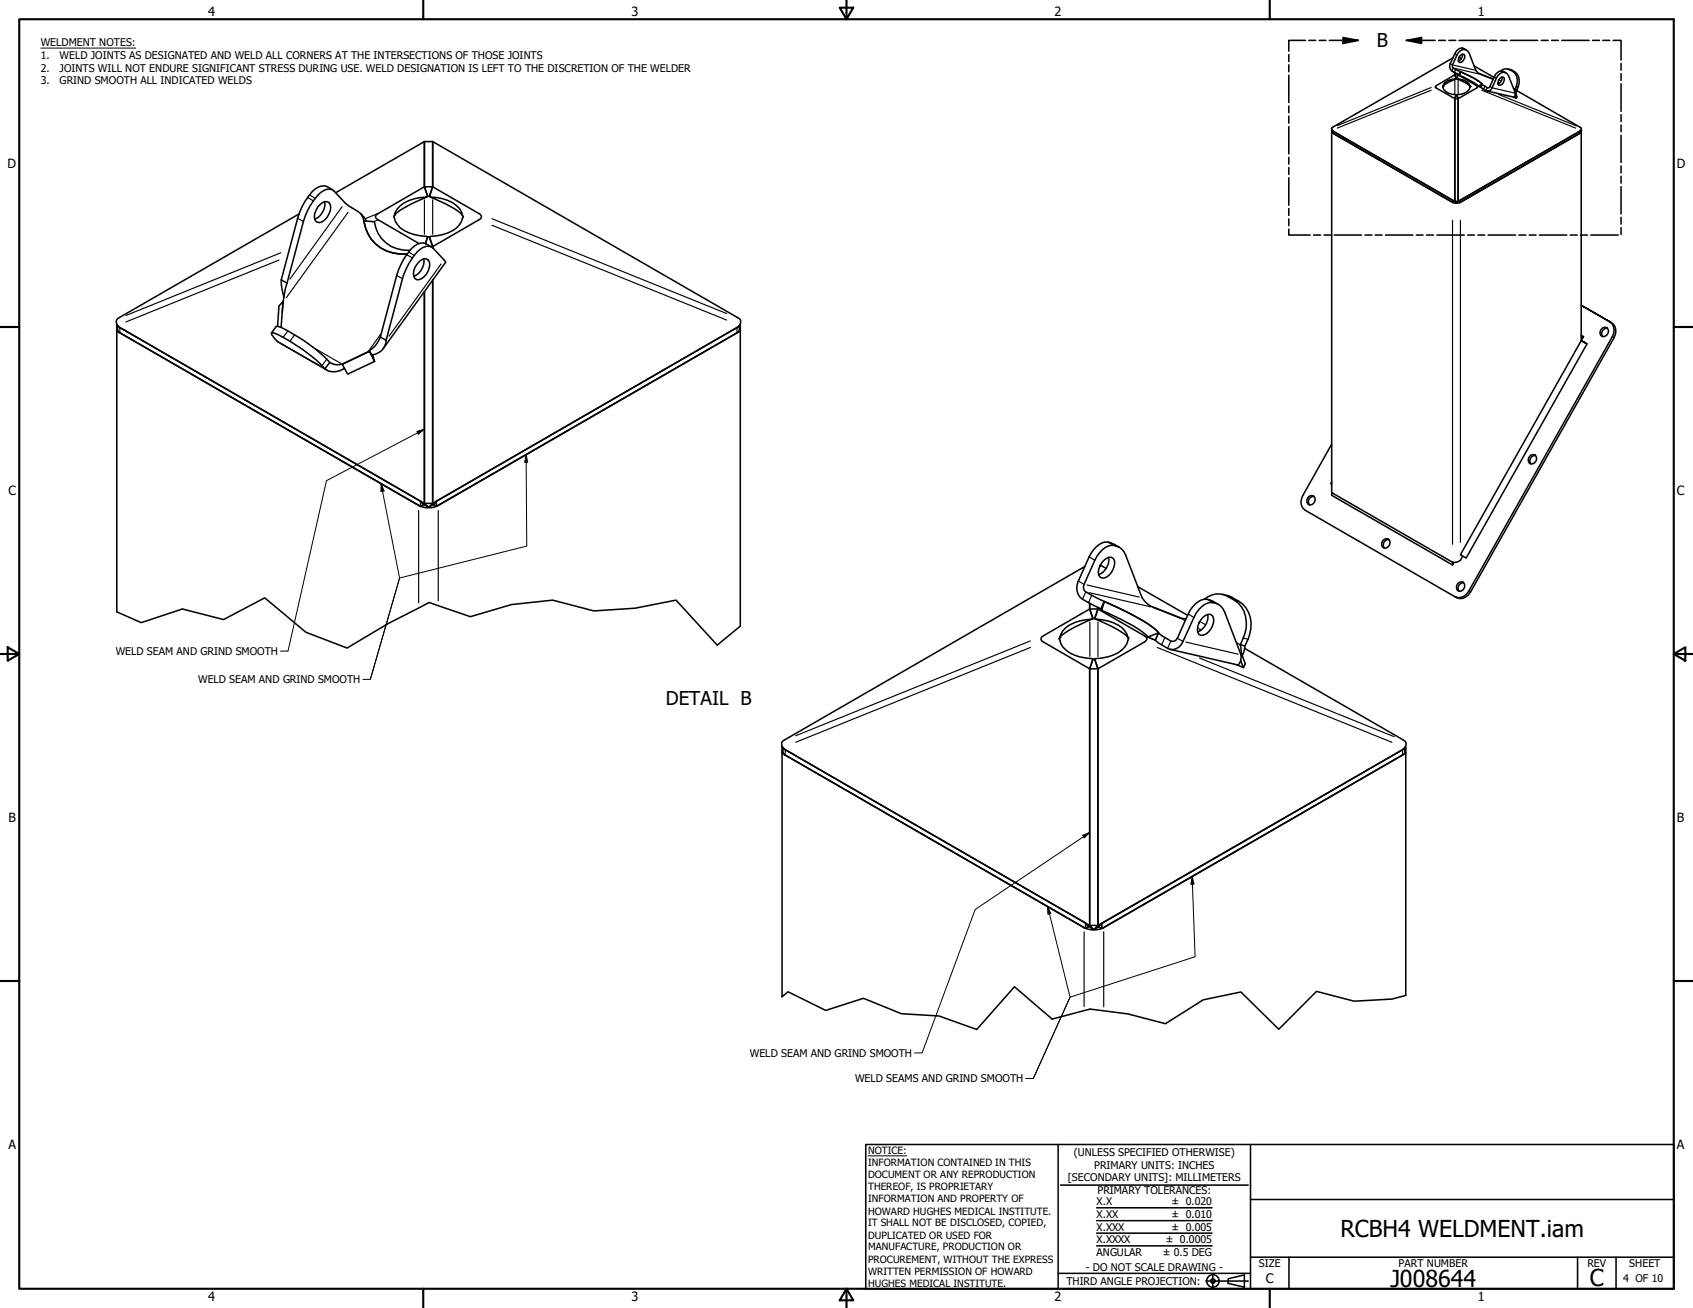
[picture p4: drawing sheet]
<svg xmlns="http://www.w3.org/2000/svg" width="559mm" height="432mm" viewBox="0 0 559 432" stroke-linecap="round" stroke-linejoin="round" font-family="sans-serif">
<!-- layer: Visible (ANSI) -->
<g fill="none" stroke="#000" stroke-width=".51">
<path d="M479.6 19.1l-39.7 22.9-.4 .5 .4 .8 40.3 23.2 .4 .5-.5-.4M481.6 18.9l.7 .5M481.9 18.4l1-.6 .4 .2a1.87 1.87 0 0 1-1.7 2.6 1.57 1.57 0 0 1 .3-2.2zM482.7 17.9a2.14 2.14 0 0 1-1.4 2.3M484.1 16.6a2.3 2.3 0 0 0-2.4-.6 2.3 2.3 0 0 0-1.6 1.8l-1.4 3.2a2.05 2.05 0 0 0 1.3 2.9l1.6 .8M476.5 27.7a4.8 4.8 0 0 1 3.9-1.7l-2.8 1.4-1.4 1.1zM480.2 24.7h1.1l-.5 1.3h-.2zM480.2 23.9v.8M480.2 32.6v33.9M480.4 26h.2l-.4-1.3-6.1 3.6-.3 .5 6.4 3.8 .4-1.3a4.5 4.5 0 0 1-4.5-2.7l.1-.1M480.6 31.3h.2l.5 1.3h-1.1zM481 26h-.2l.5-1.3 6.1 3.6 .3 .5-6.4 3.8-.5-1.3a4.5 4.5 0 0 0 4.5-2.7l-.1-.1"/>
<path d="M481 26a4.1 4.1 0 0 1 4.2 2.5l-1.3-1.1zM481.3 24.5v.2M481.3 32.6v33.9M481.7 24.9l4.6 2.3 1.6 1.2M482.1 23.7l-.4 1.2zM486.5 21.8l6.6 3.7M487.9 28.4l1.4-.5-.5 .9zM488.6 24.4l3.5 1.4M488.8 28.8l.3 .3a2.33 2.33 0 0 0 3 .5l.4-.6a6.7 6.7 0 0 1 3.3-5.1 1.97 1.97 0 0 1 2.2 1.2l2.2 5.7-.2 1-.4 .3M490.8 30l8.8 2.1M492.1 25.8l.8 .2M495 26l1-.6a1.2 1.2 0 0 1 .2 1.9l-.5 .6-1 .2a1.57 1.57 0 0 1 .3-2.1z"/>
<path d="M495.3 23.4a3.6 3.6 0 0 1 4.1 .2 3.6 3.6 0 0 1 1.4 3.8l-.7 2.1M495.7 25.5a2.14 2.14 0 0 1-1.3 2.2M497.1 24.1a2.3 2.3 0 0 0-2.3-.6 2.3 2.3 0 0 0-1.6 1.9l-1.7 3.5-.6 .1-.8-.6a26.5 26.5 0 0 0-8.9-5.1 2.05 2.05 0 0 1-1.8-1.5 10.4 10.4 0 0 1 2.6-5 1.84 1.84 0 0 1 2.9 .8l2.5 6 1.3 .9 3.4 1.3M497.7 22.8a4.2 4.2 0 0 1 3 6.8M500.1 29.5v1.2M500.1 29.5l.6 .1M500.1 31.5l.3 .9-.8-.3M500.2 30.6l.5 1.3-.3 .5M500.6 29.9l21.2 12.3 .2 .3-.2 .5-40.5 23.5-.5 .5 .5-.3M500.7 29.6l-.4 1.3M439.5 42.9v119.7l39.9 23a2.82 2.82 0 0 0 3.4-2M439.6 42.9l-.1 .9 39.9 23a2.83 2.83 0 0 0 2.6 0l39.9-23v-.9"/>
<path d="M439.7 43.1v.7l.3 .2 39.6 22.9M439.7 43.1l39.9 23.1M521.7 43.1l-39.9 23.1M521.8 43.1v.7l-.3 .2-39.7 22.9M521.8 42.9l.1 69.6M98.7 70.6l-59.2 34.2a1.75 1.75 0 0 0-1.2 1.6 1.75 1.75 0 0 0 1.2 1.7l100.6 58.1 1.1 1.1-1.3-.7M105.7 67.5a1.9 1.9 0 0 1 3.3 .1 5.5 5.5 0 0 1-3.4 5.9 1.62 1.62 0 0 1-1.8-2 6.6 6.6 0 0 1 1.9-4zM107.2 66.6a5.5 5.5 0 0 1-3.3 5.7M109.8 62.7a4.4 4.4 0 0 0-6.7 .5l-.9 1.1a21.2 21.2 0 0 0-4 7.8l-5.4 20.3M119 70.5l1.9 2.5M120.1 72.9l3.5 .3a11 11 0 0 0 11.7 9.5M120.1 72.9a12.7 12.7 0 0 0 14.3 11"/>
<path d="M120.1 72.9a4.1 4.1 0 0 0-2.1-3.2l-3.2-1.9-4.5-4.7a3.1 3.1 0 0 0-4.4 .4l-1.8 2a21.5 21.5 0 0 0-4 7.7l-5.4 20.3M130.2 71.2l-.2 .5a8.1 8.1 0 0 0 6.8 5.8l4.4 .7M132.1 67.9a13.5 13.5 0 0 1 8.7-2.8 36.1 36.1 0 0 0-10.3 5.6l-.3 .5 .3-1.2zM140.1 61.7v-15h2.7v15v-15l100.5 58.1a1.75 1.75 0 0 1 1.2 1.6 1.75 1.75 0 0 1-1.2 1.7l-100.5 58.1-1.1 1.1M140.1 61.7h2.7l-1.1 3.1h-.5zM140.1 61.7v-15l-29.3 16.9M140.8 65.1l.4-.3-1.1-3.1-15.3 8.8-.8 .8v.5l.8 .8 13.5 7.8M141.2 78.2h.5l1.1 3.2h-.6M141.2 78.2l-.8 2.2M142.1 65.1l-.4-.3 1.1-3.1 15.3 8.8 .8 .8-.3 .9-.5 .4-15.3 8.8-1.1-3.2 .4-.2a12.8 12.8 0 0 0 9.6-3.8l1.2-2.5-.2-.5M142.1 65.1a11.5 11.5 0 0 1 10.2 4.9l.4 1.1a22.3 22.3 0 0 0-8.8-5.3zM479.6 66.2l.5 .4-.5 .3z"/>
<path d="M480.2 66.5h1.1l-.5 .5zM481.3 66.7l.5-.5v.7zM92.8 92.4l.2 2.8 .7 2.9M92.8 92.4l1.9 1.1M94.7 93.5l-.5 1.6-.8 4.8-.6 8.2M138.4 86.4a1.9 1.9 0 0 1 3.3 .1 4.9 4.9 0 0 1-4.2 5.8 3.4 3.4 0 0 1 .1-5.1zM139.9 85.5a5.4 5.4 0 0 1-3.4 5.7M142.5 81.6a4.4 4.4 0 0 0-6.7 .5l-.9 1.1a21.5 21.5 0 0 0-4 7.7l-5.4 20.4M142.8 92.5v73.7l-1.1 1.1h-.5l-1.1-1.1v-69.9v69.9h2.7zM142.8 81.4v.4M38.5 107.1l.1 2.2 .2-.1-.3 .1 .1-2.2M38.9 107.6l-.1 1.6 .8 .7 99.2 57.3"/>
<path d="M38.9 107.6l99.9 57.9M89.6 109.9l1.5-2.1a3.6 3.6 0 0 1 2.7 .8 57 57 0 0 1 15 11M93.2 103.1l.2-3.5-1.3 1.4-.5 6.7M108.8 119.6a4.7 4.7 0 0 0 4.2 .6M108.8 119.6l-1.5 2.1M121.5 116.1l-8.5 4.1M121.5 116.1v.1M121.9 116l-8.9 4.3 1.7 3.2 8.9-4.2M125.5 111.3l1.9 1M125.5 111.3a9.2 9.2 0 0 1-4 4.8M127.4 112.3a5 5 0 0 1-4.4 4.9l.6 2.1-1.7-3.3 .8 .9M127.4 112.3l5.4-20.3a18.6 18.6 0 0 1 6.8-10.3 2.77 2.77 0 0 1 3.4 .3l4.1 4.6-20.6 28.5"/>
<path d="M243.9 107.6l-99.9 57.9M244 107.6l.1 1.6-.4 .4-99.7 57.6M244.3 107.1v2.2l-.3-.1 .3 .1v97.4M244.3 107.1v2.2l-99.6 57.6a7.3 7.3 0 0 1-6.5 0l-99.7-57.6v92.7M521.9 112.5l1.9 1zM521.9 112.5l-39.9 70.6 1.9 1.1 39.9-70.7M521.9 111.3l.8-.2-.8 1.4M521.9 110.7l.8 .4M529 108.2l.7-.2a1.54 1.54 0 0 1 1 2.1 1.54 1.54 0 0 1-2.3 .7 1.78 1.78 0 0 1 .6-2.6zM530.5 108.3a1.75 1.75 0 0 0-1.6 .9 1.75 1.75 0 0 0 .1 1.9M107.3 121.7a53.9 53.9 0 0 0-16.9-11.8l-.8 .1a5.8 5.8 0 0 0 2.1 2.8l16.2 9.4M113 120.2v.1"/>
<path d="M113.7 121.6a5.4 5.4 0 0 1-6.4 .1M439.5 146.6l-9.5 17a3.5 3.5 0 0 0 .8 4.9l49.4 28.5a3.4 3.4 0 0 0 4.6-1.8l47.4-84.1a3.7 3.7 0 0 0-.8-4.9l-9.5-5.4 10 5.8a3.5 3.5 0 0 1 .9 4.8l-47.5 84.1a3.3 3.3 0 0 1-5 1.5M439.5 159.1l-.3 .5 .3 .3M505.3 150.2l.7-.1a1.54 1.54 0 0 1 1 2.1 1.54 1.54 0 0 1-2.2 .6 1.83 1.83 0 0 1 .5-2.6zM506.8 150.4a1.71 1.71 0 0 0-1.7 .9 1.71 1.71 0 0 0 .2 1.9M138.8 165.5l1.1 1.1-1.1 .6zM143 166.6l-1.3 .7M144 165.5v1.7l-1-.6zM432.2 163.8l.7-.2a1.54 1.54 0 0 1 1 2.1 1.54 1.54 0 0 1-2.2 .7 1.83 1.83 0 0 1 .5-2.6zM433.7 163.9a1.71 1.71 0 0 0-1.7 .9 1.71 1.71 0 0 0 .2 1.9M439.6 162.6l-.1 .9 39.9 23M456.9 178.1l.7-.3a1.56 1.56 0 0 1 1 2.2 1.56 1.56 0 0 1-2.3 .6 1.84 1.84 0 0 1 .6-2.5z"/>
<path d="M458.4 178.1a1.77 1.77 0 0 0-1.6 .9 1.77 1.77 0 0 0 .1 1.9M358.1 187l-99 57.2a1.75 1.75 0 0 0-1.1 1.6 1.75 1.75 0 0 0 1.1 1.7l100.6 58 1 1.2-1.4-.8M359.7 199.2v1.8M363.2 186.6l1.9 1M364.4 185a1.98 1.98 0 0 1 3.4-.1 5.5 5.5 0 0 1-3.4 5.9 1.59 1.59 0 0 1-1.9-1.8 6 6 0 0 1 1.9-4zM364.5 198.6l-.9 2.9-.2-.5zM366 184a5.6 5.6 0 0 1-3.4 5.7M369.4 180.7a6.5 6.5 0 0 0-5.5-1.6 9 9 0 0 0-4.4 4.7l-3.6 8a5 5 0 0 0 3.4 7.1l4.1 2.1M375.5 193.7l16.5 9.4M397.5 197.8a6.6 6.6 0 0 1 7.8-.9 9.7 9.7 0 0 1 5 13.8l-.9 2.2M402.1 199.5a6.2 6.2 0 0 0-5.5-1.4 8.7 8.7 0 0 0-4.4 4.6l-3.6 8a1.67 1.67 0 0 1-2.1 .9l-3.4-2.1a22.9 22.9 0 0 0-7.7-5.6l-6.3-3.2a62.9 62.9 0 0 1-11.2-5.8l-.3-.6 .2-1.4 3.6-8a7.4 7.4 0 0 1 6.2-4.9 4.8 4.8 0 0 1 3.9 3.3l5.4 14a7.4 7.4 0 0 0 4.1 3.3l8.5 3.4M403.5 196.2a13.9 13.9 0 0 1 7.8 4.5 10.6 10.6 0 0 1 .6 10.4l-1 2.1"/>
<path d="M479.5 185.7l-.1 .8 .5-.8M481 192.8l.6-.5 .7-.2a1.59 1.59 0 0 1 1.2 1.9 1.59 1.59 0 0 1-1.9 1.2 1.55 1.55 0 0 1-.6-2.4zM483.1 192.4a1.75 1.75 0 0 0-1.7 .9 1.75 1.75 0 0 0 .2 1.9M351.8 207.2a14.1 14.1 0 0 1 8.6-2.8 38.8 38.8 0 0 0-10.3 5.7l-.3 .4 1-2.2zM359.7 201h2.7l-1.1 3.2h-.6zM360.4 204.4l.3-.2-1-3.2-15.3 8.9-.8 .8 .3 .9 .5 .4 15.3 8.8 1-3.2-.3-.2a12.8 12.8 0 0 1-9.6-3.8l-1.2-2.6 .2-.5M360.7 217.6h.6l1.1 3.2h-2.7zM361.7 204.4l-.4-.2 1.1-3.2 15.3 8.9 .8 .8v.4l-.8 .9-15.3 8.8-1.1-3.2 .4-.2a12.8 12.8 0 0 0 9.6-3.8l.7-1.1 .5-1.5-.2-.5M361.7 204.4a12.8 12.8 0 0 1 9.6 3.9l.7 1.1 .3 1.1a24.6 24.6 0 0 0-8.8-5.3zM362.4 200.5v.5M363.6 201.5a66.3 66.3 0 0 1 14.9 8.2l.4 .6M378.9 210.3l3.5-1.4-1.1 2.4z"/>
<path d="M380.6 200.5l8.9 3.5M381.3 211.3l2.1 1.6a4.2 4.2 0 0 0 5.7 .7l1.4-1.8 3.6-8a7.9 7.9 0 0 1 5.3-4.9 4.7 4.7 0 0 1 4.8 3.2l5.4 14.1-.3 2.5-.5 .6-.5 .2M386.2 214.4l22.1 5.1M389.5 204l2 .3M397 203.8a1.99 1.99 0 0 1 3.4 0 5 5 0 0 1-4 5.9 2.08 2.08 0 0 1-1-2.8l.3-1.2zM398.6 202.9a5.3 5.3 0 0 1-3.3 5.7M409.4 212.9l.4 2.7-.2 .4M409.4 212.9l1.5 .3M409.5 218.1l.9 2.3-2.1-.9M409.6 216.1l.2-.3 1.2 3.3-.6 1.3M410.8 214.1l52.2 30.1a1.75 1.75 0 0 1 1.2 1.6 1.75 1.75 0 0 1-1.2 1.7l-100.6 58-1.1 1.2 1.3-.8M410.9 213.2l-.9 3.3"/>
<path d="M359.7 220.8v84.7M362.4 220.8v84.7M258.1 246.5l.3 2-.3 .2v80.4M258.2 246.4l-.1 2.3 99.7 57.6a7.3 7.3 0 0 0 6.5 0l99.7-57.6-.3-.2 .2 .1 .1-2.1M258.4 247v1.6l.7 .6 99.2 57.3M258.6 247v.1M258.6 247.1l99.7 57.7M463.5 247l-99.8 57.9M463.6 247l.1 1.6-.8 .6-99.2 57.3M463.9 246.4l.1 82.2M358.3 304.8l1 1.1-1 .6zM359.7 305.5h2.7l-1.1 1.2h-.6z"/>
<path d="M363.7 304.9v1.6l-1.1-.6z"/>
</g>
<!-- layer: Visible Narrow (ANSI) -->
<g fill="none" stroke="#000" stroke-width=".38">
<path d="M480.1 17.8l.7 .4M482.7 15.9l.6 .4M482.9 15.9l.7 .4M472.4 29.8l-31 12.5M472.4 28.9l-31 12.6M478.7 21l.7 .4M479.6 22.5l-.4 .9M479.8 21.5l6.9 1.6M480.1 22.5l8.2 1.9M480.2 26.4v4.6M480.4 23l-.3 .8M481.3 26.4v4.6"/>
<path d="M482.1 23.7l-.4 .9M487.4 28.3l1.1 .4M489.1 29.8l31 12.5M489.3 27.9l-.5 .9M490.1 28.5l-.4 .9M491.2 29h-.3l-.4 .8M491.8 28.6l.6 .4M492.1 25.9l.7 .3M492.9 29.1l6.8 1.6M493.2 25.4l.7 .4M494.4 27.2l.5 .3M494.7 31.2l25.7 10.4"/>
<path d="M494.7 26.4l.7 .4M495.7 23.4l.7 .4M495.9 23.5l.7 .4M498.4 23.1l.6 .1M499.3 23.6l.6 .1M499.6 29.1l.4 .3M500.1 30.5h.1M500.5 28.6l.5 .1M439.9 43.3l.1 .6M521.5 43.3v.6M98.4 72.1l1.7 1M101.7 65.3l1.6 .9"/>
<path d="M102.2 64.4l1.7 1M112.9 68.3l-17.2 23.8M114.9 70.1l-20.4 28.2M124.6 70.5l-3.9 1.6M124.7 72.6l-1.3 .6M140.1 66v11.3M142.8 66v11.3M162.4 72.2l77.4 31.3M162.4 74.4l77.4 31.3M479.4 72.7v107M482 66.8h.1M482 72.7v106.4"/>
<path d="M92.1 85.9l-50.6 20.4M92.7 83.4l-51.1 20.7M131.1 91l1.6 .9M134.3 84.1l1.7 1M134.9 83.2l1.8 1.1M145.6 87.1l-17.2 23.9M39.5 108.1h.1M39.6 108.3v1.5M92.3 113.2l14.2 8.1M94.9 109.3l-1.4 2M97.2 110.6l-1.4 2M103.9 115l8.6 5"/>
<path d="M107.8 118.7l-1.4 1.9M125.6 110.4l-3.9 5.4M243.3 108.1h.1M243.3 108.3v1.5M531.4 106.3l.5 .3M532.2 111.1l.5 .3M138.2 168.5v30.5M138.2 166.8v.1M144.6 166.8l.1 .1M144.7 168.5v29.8M365.8 179l1.7 1M366.5 179.1l1.7 1"/>
<path d="M356 191.8l1.7 1M358.3 195.5l-1 2.2M358.8 193.1l17.2 4M359.5 195.6l20.4 4.7M359.6 183.9l1.7 1M360.3 196.7l-1 2.1M364.4 198.7l-.9 2.2M398.5 197.9l1.7 1M399.2 198.1l1.6 .9M405.3 196.9l1.4 .3M407.5 198.2l1.4 .4M484.8 195.2l.5 .3"/>
<path d="M340.1 213.7l-77.5 31.3M340.1 211.6l-77.5 31.3M359.7 205.4v11.3M362.4 205.4v11.3M377.8 209.9l2.7 1.1M382 213.7l77.4 31.3M382.3 209l-.9 2.2M384.4 210.6l-.9 2.1M386.4 211.8l-1 2.1M386.5 211.6l.7 .2M388.7 210.8l1.7 .9M389.6 204l1.5 .9"/>
<path d="M391.4 212l17.3 4M392.2 202.8l1.8 1M395.3 207.3l1.1 .7M395.9 217.2l64.3 26M396.1 205.2l1.7 1M408.1 212.2l1.2 .7M409.3 215.4l.5 .2M410.5 210.7l1.3 .3M259.1 247.5v1.7M463 247.5l-.1 1.7M357.8 306.2v.1M357.8 307.6v24.7"/>
<path d="M364.2 306.2l.1 .1M364.3 307.6v24.8"/>
</g>
<g fill="#000">
<circle cx="521.5" cy="43.3" r=".19"/>
<circle cx="479.4" cy="66.8" r=".19"/>
</g>
<!-- layer: Visible (ANSI) -->
<g fill="#000">
<circle cx="476.2" cy="28.5" r=".25"/>
<circle cx="485.2" cy="28.5" r=".25"/>
<circle cx="488.6" cy="24.4" r=".25"/>
<circle cx="439.7" cy="43.1" r=".25"/>
<circle cx="521.7" cy="43.1" r=".25"/>
<circle cx="349.8" cy="210.5" r=".25"/>
<circle cx="372.3" cy="210.5" r=".25"/>
</g>
<!-- layer: Break Line (ANSI) -->
<path d="M38.5 202l8.1 3.5 13.6-4.5 13.6 3.5 13.6-7.1 13.6 11.3 13.6 5.2 13.5-8 13.6-7 13.6 4.7 13.5-4 13.6-1.5 13.6 3.6 13.6-.9 13.5-2.7 13.6 14.9 7.6-6.3M464 328.6l-4.6 1.2-12.4 .7-12.5-3.2-12.4 12.5-12.5-12.3-12.5 2.6-12.4 7.8-12.5-3.2-12.4-1.6-12.5 3.3-12.5-10.6-12.4 14.1-12.5-4.5-12.4-.8-12.5-5-12.5 4-12.4-6.2-2 1.7" fill="none" stroke="#000" stroke-width=".51"/>
<!-- layer: Detail Boundary (ANSI) -->
<g fill="none" stroke="#000" stroke-width=".51">
<path d="M425.4 18v2.3M430.9 13.3h-5.5v3.6M432 13.3h2.3M435.4 13.3h2.2M438.8 13.3h9.5M443.3 12.4l5 .9-5 1.1zM464.2 13.3l5-.9v2zM464.2 13.3h9.5M474.9 13.3h2.2M478.2 13.3h2.3M481.6 13.3h9.1M491.7 13.3h2.3"/>
<path d="M495.2 13.3h2.2M498.5 13.3h9.1M508.7 13.3h2.3M512.1 13.3h2.2M515.5 13.3h9M525.7 13.3h2.2M529 13.3h2.3M532.4 13.3h2.7v6.5M425.4 21.4v2.3M425.4 24.8v9M425.4 35v2.2M425.4 38.4v2.2"/>
<path d="M535.1 21v2.2M535.1 24.3v2.2M535.1 27.7v9.1M535.1 37.8v2.3M425.4 41.8v9M425.4 51.9v2.3M425.4 55.3v2.3M425.4 58.7v9.1M535.1 41.3v2.2M535.1 44.6v9.1M535.1 54.8v2.3M535.1 58.2v2.3"/>
<path d="M425.4 75.6v2h7M425.4 68.8v2.3M425.4 72.3v2.2M433.6 77.6h2.3M437 77.6h2.2M440.4 77.6h9M450.5 77.6h2.3M453.9 77.6h2.3M457.3 77.6h9M467.5 77.6h2.2M470.9 77.6h2.2M474.3 77.6h9"/>
<path d="M484.4 77.6h2.3M487.8 77.6h2.2M491.2 77.6h9.1M501.3 77.6h2.3M504.8 77.6h2.2M508.1 77.6h9M518.3 77.6h2.3M521.7 77.6h2.2M525.1 77.6h9M535.1 61.6v9M535.1 71.8v2.2M535.1 75.1v2.3"/>
</g>
<path d="M443.3 12.4l5 .9-5 1.1zM464.2 13.3l5-.9v2z" fill="#000"/>
<!-- layer: Border (ANSI) -->
<g fill="none" stroke="#000" stroke-width=".7">
<path d="M6.3 6.3h546.1v419.1h-546.1zM139.7 0v6.3M277.2 2.5h4.4l-2.2 3.8zM279.4 0v6.3M419.1 0v6.3M0 107.9h6.3M552.4 107.9h6.4M0 215.9h6.3M2.5 213.7l3.8 2.2-3.8 2.2zM552.4 215.9l3.9-2.2v4.4zM552.4 215.9h6.4M0 323.8h6.3"/>
<path d="M552.4 323.8h6.4M139.7 425.4v6.4M279.4 425.4l2.2 3.9h-4.4zM279.4 425.4v6.4M419.1 425.4v6.4"/>
</g>
<!-- layer: Title (ANSI) -->
<g fill="none" stroke="#000" stroke-width=".51">
<path d="M285.8 377.8h266.6v47.6h-266.6zM349.2 377.8v47.6M412.7 377.8v47.6M350 391.2h62M361.9 398.7h38.1M412.7 396h139.7M361.9 411.3h38.1M361.9 407.1h38.1M361.9 403h38.1M412.7 415h139.7M425.4 415v10.4M520.7 415v10.4"/>
<path d="M533.4 415v10.4M349.2 420.4h63.5M398 422.9h14M400.3 420.6v4.6M405.4 422.1l5.3-1.2v4l-5.3-1.2z"/>
<circle cx="400.3" cy="422.9" r="2.06"/>
<circle cx="400.3" cy="422.9" r=".73"/>
</g>
<path d="M286.5 381.6h12.8" fill="none" stroke="#000" stroke-width=".33"/>
<!-- layer: Symbol (ANSI) -->
<g fill="none" stroke="#000" stroke-width=".33">
<path d="M13.5 15.9h31.3M125.8 159.7l.9 2.4-1 .1zM125.8 159.7l6.1 31.1-9.7 33.5h-2.4M137.6 142.4l2.5-.7-2 1.6zM140.1 141.7l-32.3 17-12.7 56.2h-2.5M173.7 150.1l.5 2.6h-1zM173.7 150.1l.2 30.2-42 10.5-9.7 33.5M357.3 275.8l2.4-1-1.8 1.8zM359.7 274.8l-37.8 25.4-17.5 47.4h-2.5M345.8 299.3l1 2.3-.9 .2zM345.8 299.3l7.4 29.9-12.1 26.8M393.5 289.4l.6 2.4-1 .1z"/>
<path d="M393.5 289.4l1 26.4-41.3 13.4-12.1 26.8h-2.6"/>
</g>
<path d="M137.6 142.4l2.5-.7-2 1.6zM173.7 150.1l.5 2.6h-1zM125.8 159.7l.9 2.4-1 .1zM357.3 275.8l2.4-1-1.8 1.8zM393.5 289.4l.6 2.4-1 .1zM345.8 299.3l1 2.3-.9 .2z" fill="#000"/>
<g font-size="7.7">
<text x="442.4" y="408.3">RCBH4 WELDMENT.iam</text>
<text x="458.9" y="424.8">J008644</text>
<text x="524.8" y="424.7">C</text>
</g>
<g font-size="6.3">
<text x="454.4" y="15.6">B</text>
<text x="219.8" y="232.9">DETAIL B</text>
</g>
<text font-size="4.3" x="417.8" y="423.5">C</text>
<g font-size="4.2">
<text x="68.7" y="5.3">4</text>
<text x="208.4" y="5.3">3</text>
<text x="348.1" y="5.3">2</text>
<text x="487.8" y="5.3">1</text>
<text x="2.5" y="55.5">D</text>
<text x="553.5" y="55.5">D</text>
<text x="2.8" y="163.4">C</text>
<text x="553.5" y="163.4">C</text>
<text x="2.9" y="271.4">B</text>
<text x="553.5" y="271.4">B</text>
<text x="2.8" y="379.3">A</text>
<text x="553.5" y="379.3">A</text>
<text x="68.7" y="429.5">4</text>
<text x="208.4" y="429.6">3</text>
<text x="348.1" y="429.6">2</text>
<text x="487.8" y="429.5">1</text>
</g>
<g font-size="3.5">
<text x="13.5" y="15.3">WELDMENT NOTES:</text>
<text x="13.5" y="19.5">1.</text>
<text x="13.5" y="23.7">2.</text>
<text x="19.7" y="19.5">WELD JOINTS AS DESIGNATED AND WELD ALL CORNERS AT THE INTERSECTIONS OF THOSE JOINTS</text>
<text x="19.7" y="23.7">JOINTS WILL NOT ENDURE SIGNIFICANT STRESS DURING USE. WELD DESIGNATION IS LEFT TO THE DISCRETION OF THE WELDER</text>
<text x="13.5" y="27.9">3.</text>
<text x="19.7" y="27.9">GRIND SMOOTH ALL INDICATED WELDS</text>
<text x="38.2" y="216.2">WELD SEAM AND GRIND SMOOTH</text>
<text x="65.4" y="225.6">WELD SEAM AND GRIND SMOOTH</text>
<text x="247.5" y="348.9">WELD SEAM AND GRIND SMOOTH</text>
<text x="282.3" y="357.3">WELD SEAMS AND GRIND SMOOTH</text>
<text x="354.5" y="381.6">(UNLESS SPECIFIED OTHERWISE)</text>
<text x="352.5" y="390">[SECONDARY UNITS]: MILLIMETERS</text>
<text x="361.1" y="385.8">PRIMARY UNITS: INCHES</text>
<text x="362.3" y="394.1">PRIMARY TOLERANCES:</text>
<text x="361.9" y="397.9">X.X</text>
<text x="386.7" y="398">± 0.020</text>
<text x="361.9" y="402.1">X.XX</text>
<text x="361.9" y="406.3">X.XXX</text>
<text x="386.7" y="402.1">± 0.010</text>
<text x="386.7" y="406.3">± 0.005</text>
<text x="361.9" y="410.5">X.XXXX</text>
<text x="384.7" y="410.5">± 0.0005</text>
<text x="358.4" y="419.7">- DO NOT SCALE DRAWING -</text>
<text x="361.9" y="414.6">ANGULAR</text>
<text x="383.8" y="414.7">± 0.5 DEG</text>
<text x="415.5" y="418.4">SIZE</text>
<text x="461.6" y="418.3">PART NUMBER</text>
<text x="523.9" y="418.3">REV</text>
<text x="537.8" y="418.4">SHEET</text>
<text x="352" y="424.2">THIRD ANGLE PROJECTION:</text>
<text x="535.7" y="423.2">4 OF 10</text>
</g>
<g font-size="3.3">
<text x="286.5" y="381.1">NOTICE:</text>
<text x="286.5" y="385">INFORMATION CONTAINED IN THIS</text>
<text x="286.5" y="389">DOCUMENT OR ANY REPRODUCTION</text>
<text x="286.5" y="392.9">THEREOF, IS PROPRIETARY</text>
<text x="286.5" y="396.9">INFORMATION AND PROPERTY OF</text>
<text x="286.5" y="400.9">HOWARD HUGHES MEDICAL INSTITUTE.</text>
<text x="286.5" y="404.9">IT SHALL NOT BE DISCLOSED, COPIED,</text>
<text x="286.5" y="408.9">DUPLICATED OR USED FOR</text>
<text x="286.5" y="412.8">MANUFACTURE, PRODUCTION OR</text>
<text x="286.5" y="416.8">PROCUREMENT, WITHOUT THE EXPRESS</text>
<text x="286.5" y="420.8">WRITTEN PERMISSION OF HOWARD</text>
<text x="286.5" y="424.8">HUGHES MEDICAL INSTITUTE.</text>
</g>
</svg>
